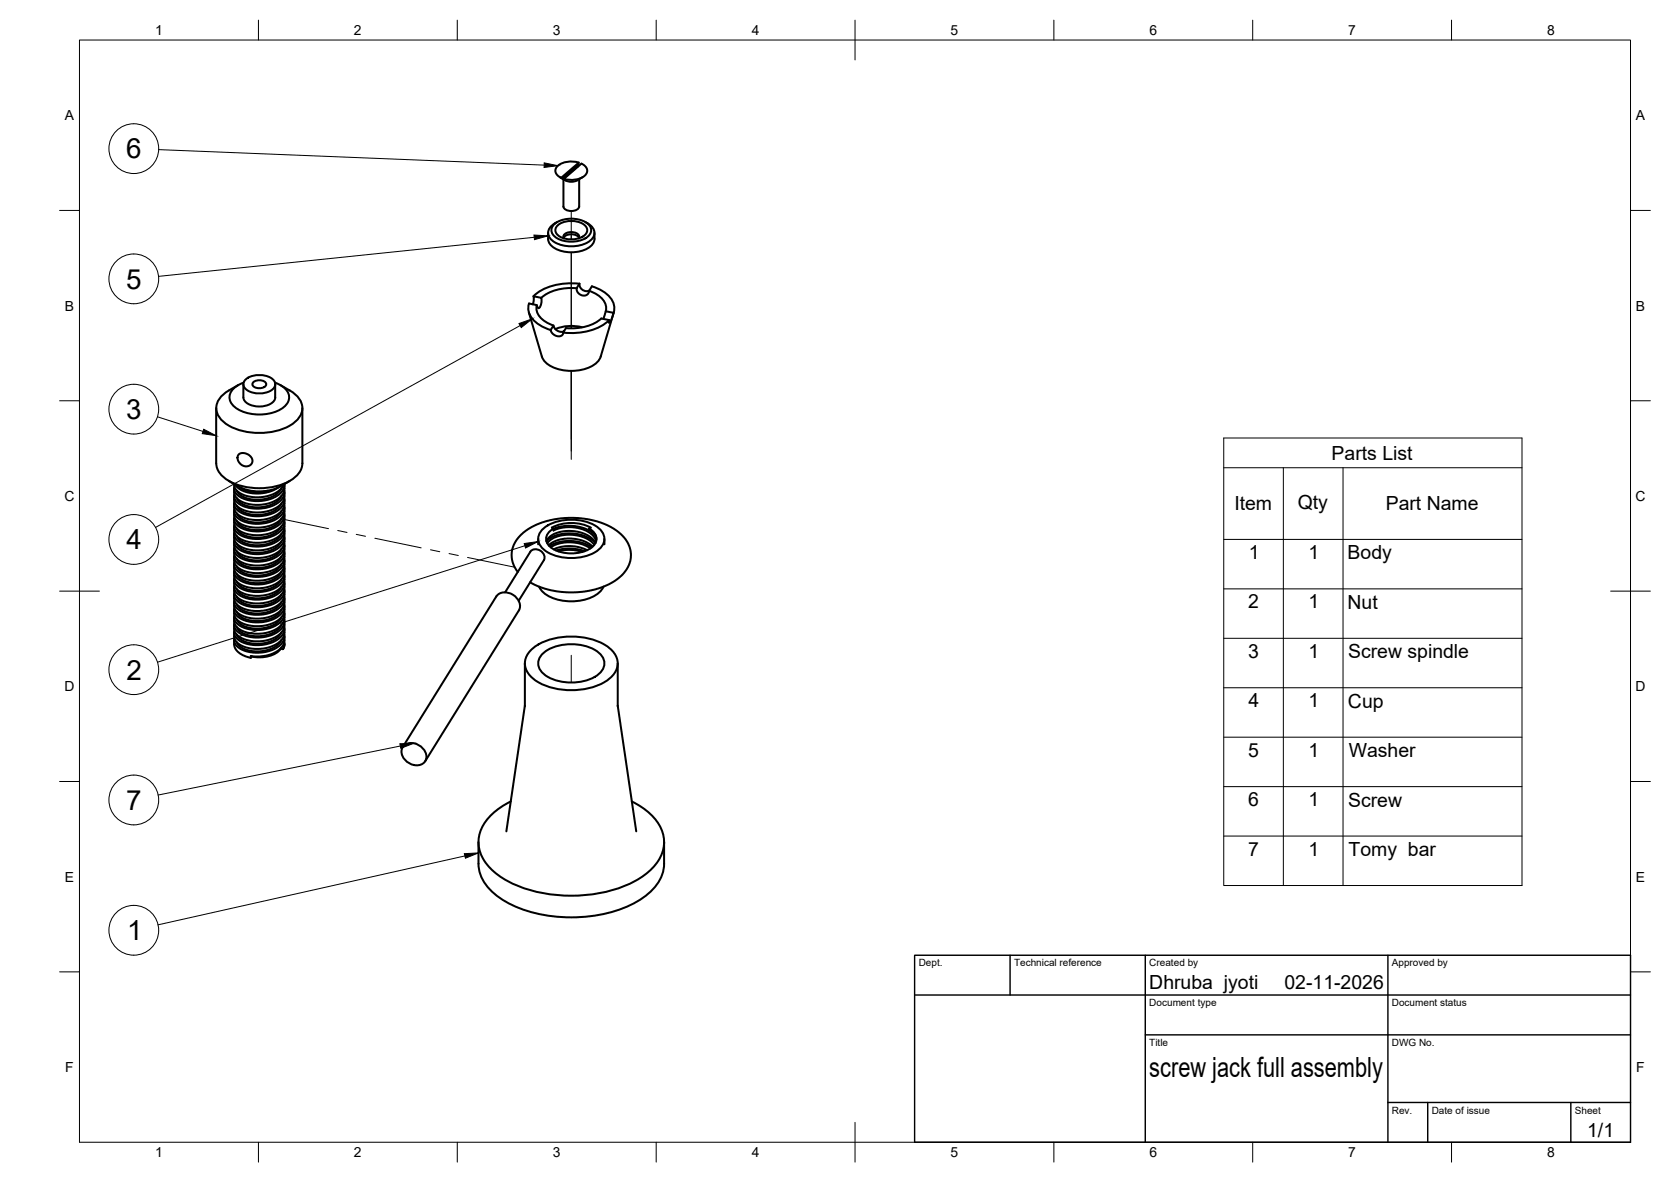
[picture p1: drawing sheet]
<svg xmlns="http://www.w3.org/2000/svg" width="420mm" height="297mm" viewBox="0 0 420 297" stroke-linecap="round" stroke-linejoin="round" font-family="sans-serif">
<!-- layer: Visible -->
<g fill="none" stroke="#000" stroke-width=".51">
<path d="M137.8 58.5a3.6 3.6 0 0 0 2.9 4.4 8.6 8.6 0 0 0 8-1.2 3.3 3.3 0 0 0 .8-3.2M139.5 56.3a7.1 7.1 0 0 1 8.8 .5 2.1 2.1 0 0 1-1.1 3.1 7.5 7.5 0 0 1-7.7-.5 1.94 1.94 0 0 1 0-3.1zM140.1 55.8l-.6 .3M140.2 56.6a5.6 5.6 0 0 1 7.2 .5 1.95 1.95 0 0 1-1.5 2.7 5.6 5.6 0 0 1-6-1.2 1.51 1.51 0 0 1 .3-2zM140.8 44.5l1.4 .9M141.1 44.7l4.4-3.8-.4 1-3.6 3.1zM141.7 45v6.9a2.19 2.19 0 0 0 3.1 .9l.7-.5 .1-.4v-6.9M141.7 59.8a2.58 2.58 0 0 1 3.9 0M141.8 59.9a1.09 1.09 0 0 1 1.1-1.5 1.99 1.99 0 0 1 2.7 1.2l-.1 .3M142.2 45.4l1.4 .3 1.4-.3M145.1 41.9h.1M145.5 40.9a5.6 5.6 0 0 0-5.6 1.2 1.79 1.79 0 0 0 1.2 2.6"/>
<path d="M146.2 41.1l-4.4 3.9 .4 .2-.7-.2M146.2 41.1a1.78 1.78 0 0 1 1.4 1.6 1.78 1.78 0 0 1-1.1 1.8l-1.2 .5-1.4 .2-2.1-.3M146.5 44.5l-1.5 .9M147.2 55.8a2.94 2.94 0 0 1 2.1 3.6 6.5 6.5 0 0 1-6.1 2.5 6.1 6.1 0 0 1-5.2-2.5 2.54 2.54 0 0 1 1.5-3.3M133 78.5l3.3 11.1a6.3 6.3 0 0 0 5.2 3.4 10.1 10.1 0 0 0 8.9-2.2l.6-1.2 3.3-11.1M134 76.5l.2-1.2-.1-.8 2 .4v1.4l-.6 1.1-.3-.1-.2-.6-2-.4a5 5 0 0 0 3.2 5.7l2.3 .9M135 76.7a4.4 4.4 0 0 0 3.2 4.7l1 .4M145 72.4a11.8 11.8 0 0 0-8.9 2.5M145 72.4l.1 .7 .3 .6 1.1 .6h.6l.6-.3 .4-.9M145.7 71.3l.1 .8 .6 .7 .8 .4 1-.2M145.7 71.3l-.7 1.1M145.7 71.3a14.7 14.7 0 0 0-11.6 3.2"/>
<path d="M148.1 73.1l.7-1.1a7.1 7.1 0 0 1 5.7 5l-.2 1.6M148.1 73.1a5.3 5.3 0 0 1 4.3 4.4l-.1 .7M152.3 78.2l2 .4-.8 2.2-.4 .3 .1-.7-2-.4a11.8 11.8 0 0 1-8.9 2.5l-.8 1.6-.7 .4h-.6l-1-.4-.5-.5-.2-.7 .7-1.1 .3 .7 .6 .6 .9 .3 .8-.1M152.3 78.2l-.6 1.9M59.9 96.8a10.3 10.3 0 0 0-5.2 4.2 4.3 4.3 0 0 0 1.9 5.3 16.3 16.3 0 0 0 17.2 0 4.3 4.3 0 0 0 0-7.5l-3.3-2M61.2 96.6v3.2a2.72 2.72 0 0 0 2.4 2.2 5.4 5.4 0 0 0 5.3-1.3l.3-.9v-3.2M61.3 96.2a4.7 4.7 0 0 0-3.6 3.6 4.9 4.9 0 0 0 4.3 4 11 11 0 0 0 9.5-1.6 3 3 0 0 0-.7-5.2l-1.7-.8M61.8 95.3a5.6 5.6 0 0 1 7.2 .5 1.95 1.95 0 0 1-1.6 2.7 5.6 5.6 0 0 1-6-1.2 1.51 1.51 0 0 1 .4-2zM63.6 96.1a2.28 2.28 0 0 1 3.3 .3 1.51 1.51 0 0 1-2 1.2 1.33 1.33 0 0 1-1.4-1.2zM146.4 82.2a10.4 10.4 0 0 0-6.7 .5M153.2 80.4a14.2 14.2 0 0 1-11.6 3.2M54.4 102.6v13.8a5.8 5.8 0 0 0 4.2 5 16.6 16.6 0 0 0 15.2-1.1 5 5 0 0 0 2.2-3.9v-13.8"/>
<path d="M60.1 114.1l1.1-.3 1.4 .5 .8 1.1 .1 .6-.3 .6-.4 .4-.8 .2-1.3-.4-.7-.8-.3-.8 .1-.7zM57.5 120.9a12.5 12.5 0 0 0 15.4 0M58.9 121.6l.4 1.4 .9 .8 1.8 .8 2.2 .4 2.4-.2 2.1-.6 1.8-1.2 .9-1.3M59.1 121.8l.8 .9 1 .6 1.4 .4 1.5 .3 3.2-.2 1.7-.6 1.2-.7M60.4 122.5l1.5 .8 1.7 .3h2.1l1.7-.3M70.7 139.9l-.9 1.2-1.1 .8-1.7 .6-1.8 .2-1.9-.1-1.9-.5-1.2-.7-.7-1M70.7 138l-.9 1.2-1.2 .8-1.6 .6-1.8 .2-1.9-.1-1.9-.5-1.2-.7-.7-1M70.7 136.1l-.9 1.2-1.1 .8-1.7 .6-1.8 .2-1.9-.1-1.9-.5-1.2-.7-.7-1M70.7 134.2l-.9 1.2-1.2 .8-1.6 .6-1.8 .2-1.9-.1-1.9-.5-1.2-.7-.7-1M70.7 132.3l-.8 1.1-1.3 .9-1.8 .6-1.6 .2-1.9-.1-1.9-.5-1.2-.7-.7-1M70.7 130.4l-.9 1.2-1.2 .8-1.6 .6-1.8 .2-1.9-.1-1.6-.4-1.5-.8-.7-1M70.7 128.5l-.9 1.1-1.2 .9-1.8 .6-1.6 .2-1.9-.1-1.9-.5-1.2-.8-.7-.9"/>
<path d="M70.7 126.6l-.9 1.1-1.2 .9-1.8 .6-1.6 .2-1.9-.1-1.6-.4-1.5-.9-.7-.9M70.7 124.7l-.9 1.1-1.2 .9-1.8 .6-1.6 .2-1.9-.1-1.6-.4-1.5-.9-.7-.9M70.7 122.8l-.9 1.1-1.2 .9-1.8 .6-1.6 .2-1.9-.1-1.6-.4-1.5-.9-.7-.9M71.5 123.2v.8l-.2 .8-.5 .8-1 .8-1.9 .9-2.4 .5-3-.2-2-.7-1.3-1.2-.3-.7v-.8M71.5 125.1v.8l-.2 .8-.5 .8-.9 .8-2 1-2.4 .4-3-.2-2-.7-1.3-1.2-.3-.7v-.8M71.5 127v.8l-.2 .8-.5 .8-.9 .8-2 1-2.4 .4-2.5-.1-2.4-.7-.8-.6-.6-.7-.3-.7v-.8M71.5 128.9v.8l-.2 .8-.5 .8-.9 .8-2 1-2.4 .4-2.5-.1-2.4-.7-.8-.6-.6-.7-.3-.8v-.7M71.5 130.8v.8l-.2 .8-.5 .8-.9 .8-2 1-2.4 .4-2.7-.1-2.2-.7-.8-.6-.6-.7-.3-.8v-.7M71.5 132.7v.8l-.2 .8-.5 .8-.9 .8-2 1-2.4 .4-2.7-.1-2.3-.8-1.3-1.2-.3-.7v-.8M71.5 134.6v.8l-.2 .8-.5 .8-.9 .8-2 1-2.4 .4-2.7-.1-2.3-.8-1.3-1.2-.3-.7v-.8M71.5 136.6v.7l-.2 .8-.5 .8-.9 .8-2 1-2.4 .4-2.7-.1-2.2-.7-1.4-1.3-.3-.7v-.8M71.5 138.5v.7l-.2 .8-.5 .8-.9 .8-2 1-2.4 .5-2.7-.2-2.2-.7-1.4-1.3-.3-.8v-.7"/>
<path d="M71.5 138.9l-.1 1.8-1 1.5-1.2 .8-1.1 .5-2.6 .5-2.9-.2-2.2-.8-.8-.6-.6-.8-.1-1.7M71.5 137l-.1 1.8-1 1.5-2.1 1.2-2.8 .6-2.9-.2-2.2-.8-.8-.6-.6-.9-.1-1.6M71.5 135.1l-.1 1.7-1 1.6-2.1 1.2-2.8 .6-2.9-.2-2.2-.8-.9-.7-.5-.7-.1-1.7M71.5 133.2l-.1 1.7-1 1.6-2.1 1.2-2.8 .6-2.9-.2-2.2-.8-.9-.7-.5-.7-.1-1.7M71.5 131.3l-.1 1.8-1 1.5-2.1 1.2-2.8 .6-2.9-.2-2.2-.8-.8-.6-.6-.9-.1-1.6M71.5 129.4l-.1 1.8-1 1.5-2.1 1.2-2.8 .6-2.9-.2-2.2-.8-.8-.6-.6-.9-.1-1.6M71.5 127.5l-.1 1.8-1 1.5-2.1 1.2-2.8 .6-2.9-.2-2.2-.8-.8-.6-.6-.9-.1-1.7M71.5 125.6l-.1 1.7-1 1.5-2.1 1.3-2.8 .6-2.9-.2-2.2-.8-.9-.8-.5-.7-.1-1.7M71.5 123.7l-.1 1.8-1 1.4-2.1 1.3-2.8 .6-2.9-.2-2.2-.8-.9-.8-.5-.7-.1-1.7M71.5 121.8l-.1 1.8-1 1.4-2.1 1.2-2.8 .7-2.9-.2-2.2-.8-.8-.6-.6-.9-.1-1.7M71.5 121.6l-.4 1.6-.5 .7-1 .7-1.7 .8-2.9 .5-2.7-.2-2.2-1-.6-.5-.5-.8-.1-1.1M135.3 135.4v1.4"/>
<path d="M136.2 133.3a11.7 11.7 0 0 1 11.4-2.1 5.9 5.9 0 0 1 4.3 3.5 3.8 3.8 0 0 1-2.4 4.1 12.6 12.6 0 0 1-12.6-.6 3.3 3.3 0 0 1-.7-4.9zM137.4 135.9l1.1-.8 1.6-.7 3.3-.4 1.9 .2 1.5 .4 1.6 .8 1.3 1.1-1-1.3-1.4-.9-1.9-.6-2-.3-2.3 .2-1.8 .6-1.2 .8-.7 1M137.6 136.6l.9-1 1.6-.8 1.3-.3 2-.1 1.7 .1 1.9 .6 1.5 .8 .9 1M138 137l1-.8 1.3-.5 3-.4 1.5 .2 1.8 .4 1.7 .8 .7 .7M138.2 137.3l1.9-1 3.3-.4 2.8 .4 1.2 .4 1.4 .8M138.5 137.5l1.2-.6 1.1-.3 2.7-.3 3 .5 1.9 1M139.2 132.8a2.73 2.73 0 0 0-1.9 2.6 2.73 2.73 0 0 0 1.9 2.6 9.6 9.6 0 0 0 9.7-.5 2.63 2.63 0 0 0 1-2.6 2.63 2.63 0 0 0-1.8-2.1M139.2 132.9l2.5-.7h3l2.7 .8 1.3 .7 1 .9M139.2 138.1l1.8-.7 2.5-.2 2.4 .4 1.7 .7M139.8 138.4l1.7-.4 1.9-.2 1.9 .2 1.7 .5M140.4 138.6l3-.4 3 .5M148.1 132.8l.4-.2a10.8 10.8 0 0 0-9.8 0l.5 .2v.5l1.3-.5 2.3-.3 1.7 .1 1.9 .4 2.3 1.2 .7 .7 .5 1.1"/>
<path d="M148.1 132.8l1.4 1.3 .5 1.4M152 135.4v1.4M70.7 159l-.9 1.1-1.1 .8-1.7 .6-1.7 .3-1.9-.1-1.9-.5-1.2-.7-.8-1M70.7 157.1l-.9 1.1-1.1 .8-1.7 .6-1.7 .3-1.9-.1-1.9-.5-1.2-.7-.8-1M70.7 155.2l-.9 1.1-1.1 .8-1.7 .6-1.8 .3-1.8-.1-1.9-.5-1.2-.7-.8-1M70.7 153.3l-.9 1.1-1.1 .8-1.7 .6-1.7 .3-1.9-.1-1.9-.5-1.2-.7-.8-1M70.7 151.3l-.9 1.2-1.1 .8-1.7 .6-1.8 .3-1.8-.1-2-.5-1.1-.7-.8-1M70.7 149.4l-.9 1.2-1.1 .8-1.7 .6-1.8 .3-1.8-.1-1.9-.5-1.2-.7-.8-1M70.7 147.5l-.9 1.2-1.1 .8-1.7 .6-1.8 .3-1.8-.1-2-.5-1.1-.7-.8-1M70.7 145.6l-.9 1.2-1.1 .8-1.7 .6-1.8 .2h-1.9l-1.9-.5-1.1-.7-.8-1M70.7 143.7l-.9 1.2-1.1 .8-1.7 .6-1.8 .2h-1.9l-1.9-.5-1.1-.7-.8-1M70.7 141.8l-.9 1.2-1.1 .8-1.7 .6-1.8 .2h-1.9l-1.9-.6-1.1-.7-.8-.9"/>
<path d="M71.5 140.4v.7l-.2 .8-.5 .8-.9 .8-2 1-2.4 .5-2.7-.2-2.3-.8-1.3-1.2-.3-.7v-.8M71.5 142.3v.7l-.2 .8-1 1.3-1.8 1.1-2.7 .6-3-.1-2.1-.6-1.4-1.2-.4-.9v-.8M71.5 144.2v.7l-.2 .8-1 1.3-1.8 1.1-2.7 .6-3-.1-2.1-.6-1.5-1.3-.3-.8v-.8M71.5 146.1v.7l-.2 .8-.5 .8-.9 .8-2 1-2.4 .5-2.7-.2-2.2-.7-1.4-1.3-.3-.7v-.8M71.5 148v.7l-.2 .8-.4 .7-1 .9-2 1-2.4 .5-2.7-.2-2.2-.7-1.4-1.3-.3-.7v-.8M71.5 149.9v.7l-.2 .9-1 1.2-1.8 1.1-2.7 .7-3-.1-2.1-.7-1.4-1.2-.4-.9v-.8M71.5 151.8v.7l-.2 .9-1 1.2-1.8 1.1-2.7 .7-3-.1-2.1-.7-1.4-1.2-.4-.8v-.9M71.5 153.7v.7l-.2 .9-.5 .7-.9 .8-2 1-2.6 .5-2.5-.1-2.3-.8-1.3-1.2-.3-.7v-.8M71.5 155.6v.7l-.2 .9-1 1.2-1.8 1.1-2.7 .7-3-.1-2.2-.8-1.4-1.2-.3-.8v-.7M71.5 157.5v.7l-.2 .9-1 1.2-1.8 1.1-2.7 .7-3-.1-2.2-.8-1.4-1.2-.3-.8v-.7M71.5 159.4v.8l-.2 .8-1.1 1.3-1.7 1-2.7 .7-3-.1-2.1-.7-1.4-1.2-.4-.8v-.8M71.5 159.9v1.2l-.3 .9-.6 .9-1 .8-1.2 .6-1.6 .5-1.5 .2-2.2-.1v.4l.1-.3"/>
<path d="M71.5 158l-.1 1.8-1 1.4-1.2 .8-1.1 .5-2.6 .6-2.4-.1-1.8-.5-.9-.4-.9-.7-.5-.8-.1-1.7M71.5 156.1l-.1 1.8-1 1.4-1.2 .8-1.1 .5-2.6 .5h-2.4l-1.8-.5-.9-.4-1-.9-.4-.7-.1-1.6M71.5 154.2l-.1 1.7-1 1.5-1.2 .8-1.1 .5-2.3 .5h-2.7l-2.5-.8-.8-.6-.7-.8-.2-.6v-1.3M71.5 152.3l-.1 1.7-1 1.5-1.2 .8-1.1 .5-2.3 .5h-2.7l-2.5-.8-.8-.6-.7-.8-.2-.6v-1.3M71.5 150.4l-.1 1.8-1 1.4-1.2 .8-1.1 .5-2.6 .5-2.4-.1-1.8-.4-.9-.5-.8-.6-.6-.8-.1-1.7M71.5 148.4l-.1 1.9-1 1.4-1.2 .8-1.1 .5-2.6 .5-2.4-.1-1.8-.4-.9-.5-.8-.6-.6-.8-.1-1.7M71.5 146.5l-.1 1.9-1 1.4-1.2 .8-1.1 .5-2.6 .5-2.9-.1-2.2-.9-.8-.6-.6-.9-.1-1.6M71.5 144.6l-.1 1.9-1 1.4-1.2 .8-1.1 .5-2.6 .5-2.9-.2-2.2-.8-.8-.6-.6-.9-.1-1.6M71.5 142.7l-.1 1.8-1 1.5-2.1 1.2-2.8 .6-2.9-.2-2.2-.8-.9-.7-.5-.7-.1-1.7M71.5 140.8l-.1 1.8-1 1.5-2.1 1.2-2.8 .6-2.9-.2-2.2-.8-.8-.6-.6-.8-.1-1.7M130.2 143.7l-1-1.5-.5-2.3 .1-2 .9-2 1.4-1.6 2-1.5 2.8-1.3 2.4-.8 3.8-.5h3.1l3.1 .4 2.7 .7 2.4 1 2.1 1.4 1.7 1.8 1.1 2.1 .3 1.6-.1 1.6-.6 1.7-.7 1.1-1 1.1-1.4 1.1-1.7 1-2.2 1-2.3 .6-2.4 .3-4.9 .1-4.4-.9-3.6-1.6M135.5 147.4a7.4 7.4 0 0 0 5.9 3.5 11.4 11.4 0 0 0 9.5-2.3l.9-1.2"/>
<path d="M136.8 140.8a2.07 2.07 0 0 0-.9-2.4 2.07 2.07 0 0 0-2.5 .2l-6.4 10.3M136.8 140.8l-6.4 10.2M58.9 160.9a3.8 3.8 0 0 0 3.3 4.2l.9 .2M63.2 164.9v.1M70.6 163l.6 .1M70.6 163a7.3 7.3 0 0 1-7.3 2M70.7 162.8l-.1 .2M70.7 160.9l-.9 1.1-1.1 .8-1.7 .6-1.7 .3-1.9-.1-1.9-.5-1.2-.7-.8-1M71.5 161.3v.7l-.3 1.1M71.5 161.8l-.3 1.3M132 177.3l-4.7 31.6M132 166.7v10.8"/>
<path d="M133.5 163.4a16.1 16.1 0 0 1 13.6-3.1 10.5 10.5 0 0 1 7.8 4.7 4.6 4.6 0 0 1-2 5.8 17.5 17.5 0 0 1-18.6 0 4.6 4.6 0 0 1-.8-7.4zM136.2 164.5a11.7 11.7 0 0 1 11.4-2 5.9 5.9 0 0 1 4.3 3.5 3.8 3.8 0 0 1-2.4 4.1 12.6 12.6 0 0 1-12.6-.6 3.3 3.3 0 0 1-.7-5zM155.3 177.3l4.7 31.6M155.3 166.7v10.8M101.2 187.8l23.6-37.9a3.3 3.3 0 0 1 5.3 .6 2.67 2.67 0 0 1 .4 2.9l-23.6 37.9M101.6 187.3a3.6 3.6 0 0 1 3.9 0 3.6 3.6 0 0 1 1.6 3.5 2.84 2.84 0 0 1-4.4 .9 2.82 2.82 0 0 1-1.1-4.4zM120.3 211.6v5.5a10.9 10.9 0 0 0 5.5 8.6 34.6 34.6 0 0 0 24.1 4.4 24.3 24.3 0 0 0 14.8-7.3 9.2 9.2 0 0 0 2.3-5.7v-5.5M128.4 201.4a14 14 0 0 0-7.8 8 9.2 9.2 0 0 0 3.6 9.7 30.1 30.1 0 0 0 19.4 6 31.8 31.8 0 0 0 18.4-5.2 10.4 10.4 0 0 0 4.9-9.4 12.2 12.2 0 0 0-6.5-8.3l-1.5-.8"/>
</g>
<!-- layer: Tweak Trail -->
<path d="M143.6 53v7.2M143.6 63.4v19.1M143.6 93.2v22.3M70.7 130.4l11.9 2.4M84.9 133.3l2.3 .5M89.6 134.3l2.3 .5M94.3 135.3l11.6 2.4M108.2 138.2l2.4 .4M112.9 139.1l2.3 .5M117.6 140.1l11.8 2.4M143.6 164.7v6.8" fill="none" stroke="#000" stroke-width=".25"/>
<!-- layer: BORDER -->
<g fill="none" stroke="#000" stroke-width=".25">
<path d="M20 10.1h390v276.9h-390zM65 5.1v5M115 5.1v5M165 5.1v5M215 5.1v10M265 5.1v5M315 5.1v5M365 5.1v5M15 52.9h5M410 52.9h5M15 100.7h5M410 100.7h5"/>
<path d="M15 148.6h10M405 148.6h10M15 196.4h5M410 196.4h5M15 244.2h5M410 244.2h5M65 287v5M115 287v5M165 287v5M215 282.1v9.9M265 287v5M315 287v5"/>
<path d="M365 287v5"/>
</g>
<!-- layer: TITLEBLOCK -->
<path d="M230 240.1h180v46.9h-180zM230 250h180M254 240.1v9.9M288 240.1v46.9M349 240.1v46.9M288 260.1h122M349 277.1h61M359 277.1v9.9M395 277.1v9.9" fill="none" stroke="#000" stroke-width=".36"/>
<!-- layer: Parts Lists -->
<path d="M307.7 110.1h75v112.4h-75zM307.7 117.5h75M322.7 117.5v105M337.7 117.5v105M307.7 135.6h75M307.7 148h75M307.7 160.4h75M307.7 172.8h75M307.7 185.3h75M307.7 197.7h75M307.7 210.1h75" fill="none" stroke="#000" stroke-width=".25"/>
<!-- layer: Balloons -->
<g fill="none" stroke="#000" stroke-width=".25">
<circle cx="33.6" cy="37.4" r="6.3"/>
<circle cx="33.6" cy="70.1" r="6.3"/>
<circle cx="33.6" cy="102.8" r="6.3"/>
<circle cx="33.6" cy="135.6" r="6.3"/>
<circle cx="33.6" cy="168.3" r="6.3"/>
<circle cx="33.6" cy="201" r="6.3"/>
<circle cx="33.6" cy="233.8" r="6.3"/>
</g>
<!-- layer: 0 -->
<path d="M134.3 59.1l3.5 .2-3.4 .9zM136.8 40.9l3.5 .7-3.5 .5zM130.5 81.3l3.3-1.2-2.7 2.2zM51.2 107.9l3.2 1.6-3.5-.5zM131.8 136.6l3.5-.5-3.2 1.6zM100.5 186.9l3.6-.1-3.3 1.3zM116.8 214.5l3.5-.2-3.3 1.4z" fill="#000" stroke="#000" stroke-width=".25"/>
<path d="M39.9 37.6l96.9 3.9M134.3 59.6l-94.5 9.9M130.8 81.8l-91.7 50.8M39.6 104.7l11.5 3.7M132 137.1l-92.4 29.3M100.6 187.5l-60.8 12.3M116.9 215.1l-77.2 17.3" fill="none" stroke="#000" stroke-width=".25"/>
<g font-size="7">
<text x="31.7" y="39.8">6</text>
<text x="31.7" y="72.5">5</text>
<text x="31.7" y="105.3">3</text>
<text x="31.8" y="138.1">4</text>
<text x="31.8" y="170.8">2</text>
<text x="31.7" y="203.5">7</text>
<text x="31.9" y="236.3">1</text>
<text x="289" y="270.6">screw jack full assembly</text>
</g>
<g font-size="4.9">
<text x="334.8" y="115.5">Parts List</text>
<text x="310.4" y="128.3">Item</text>
<text x="326.3" y="127.8">Qty</text>
<text x="348.4" y="128.3">Part Name</text>
<text x="314" y="140.5">1</text>
<text x="329" y="140.5">1</text>
<text x="338.8" y="140.6">Body</text>
<text x="313.9" y="152.9">2</text>
<text x="329" y="152.9">1</text>
<text x="338.8" y="153">Nut</text>
<text x="313.8" y="165.3">3</text>
<text x="329" y="165.3">1</text>
<text x="339" y="165.5">Screw spindle</text>
<text x="313.9" y="177.7">4</text>
<text x="329" y="177.7">1</text>
<text x="338.9" y="177.9">Cup</text>
<text x="313.8" y="190.1">5</text>
<text x="329" y="190.2">1</text>
<text x="339.1" y="190.3">Washer</text>
<text x="313.9" y="202.6">6</text>
<text x="329" y="202.6">1</text>
<text x="339" y="202.7">Screw</text>
<text x="313.8" y="215">7</text>
<text x="329" y="215">1</text>
<text x="339.1" y="215.1">Tomy bar</text>
<text x="289" y="248.5">Dhruba jyoti</text>
<text x="323" y="248.5">02-11-2026</text>
<text x="399.1" y="285.7">1/1</text>
</g>
<g font-size="3.5">
<text x="39" y="8.8">1</text>
<text x="89" y="8.8">2</text>
<text x="139" y="8.8">3</text>
<text x="189" y="8.8">4</text>
<text x="239" y="8.8">5</text>
<text x="289" y="8.8">6</text>
<text x="339" y="8.8">7</text>
<text x="389" y="8.8">8</text>
<text x="16.3" y="30.2">A</text>
<text x="411.3" y="30.2">A</text>
<text x="16.3" y="78">B</text>
<text x="411.3" y="78">B</text>
<text x="16.2" y="125.9">C</text>
<text x="411.2" y="125.9">C</text>
<text x="16.2" y="173.7">D</text>
<text x="411.2" y="173.7">D</text>
<text x="16.3" y="221.6">E</text>
<text x="411.3" y="221.6">E</text>
<text x="16.4" y="269.4">F</text>
<text x="411.4" y="269.4">F</text>
<text x="39" y="290.8">1</text>
<text x="89" y="290.8">2</text>
<text x="139" y="290.8">3</text>
<text x="189" y="290.8">4</text>
<text x="239" y="290.8">5</text>
<text x="289" y="290.8">6</text>
<text x="339" y="290.8">7</text>
<text x="389" y="290.8">8</text>
</g>
<g font-size="2.5">
<text x="231" y="242.9">Dept.</text>
<text x="255" y="242.9">Technical reference</text>
<text x="289" y="242.9">Created by</text>
<text x="350" y="242.9">Approved by</text>
<text x="289" y="252.8">Document type</text>
<text x="350" y="252.8">Document status</text>
<text x="289" y="262.9">Title</text>
<text x="350" y="262.9">DWG No.</text>
<text x="350" y="279.9">Rev.</text>
<text x="360" y="279.9">Date of issue</text>
<text x="396" y="279.9">Sheet</text>
</g>
</svg>
